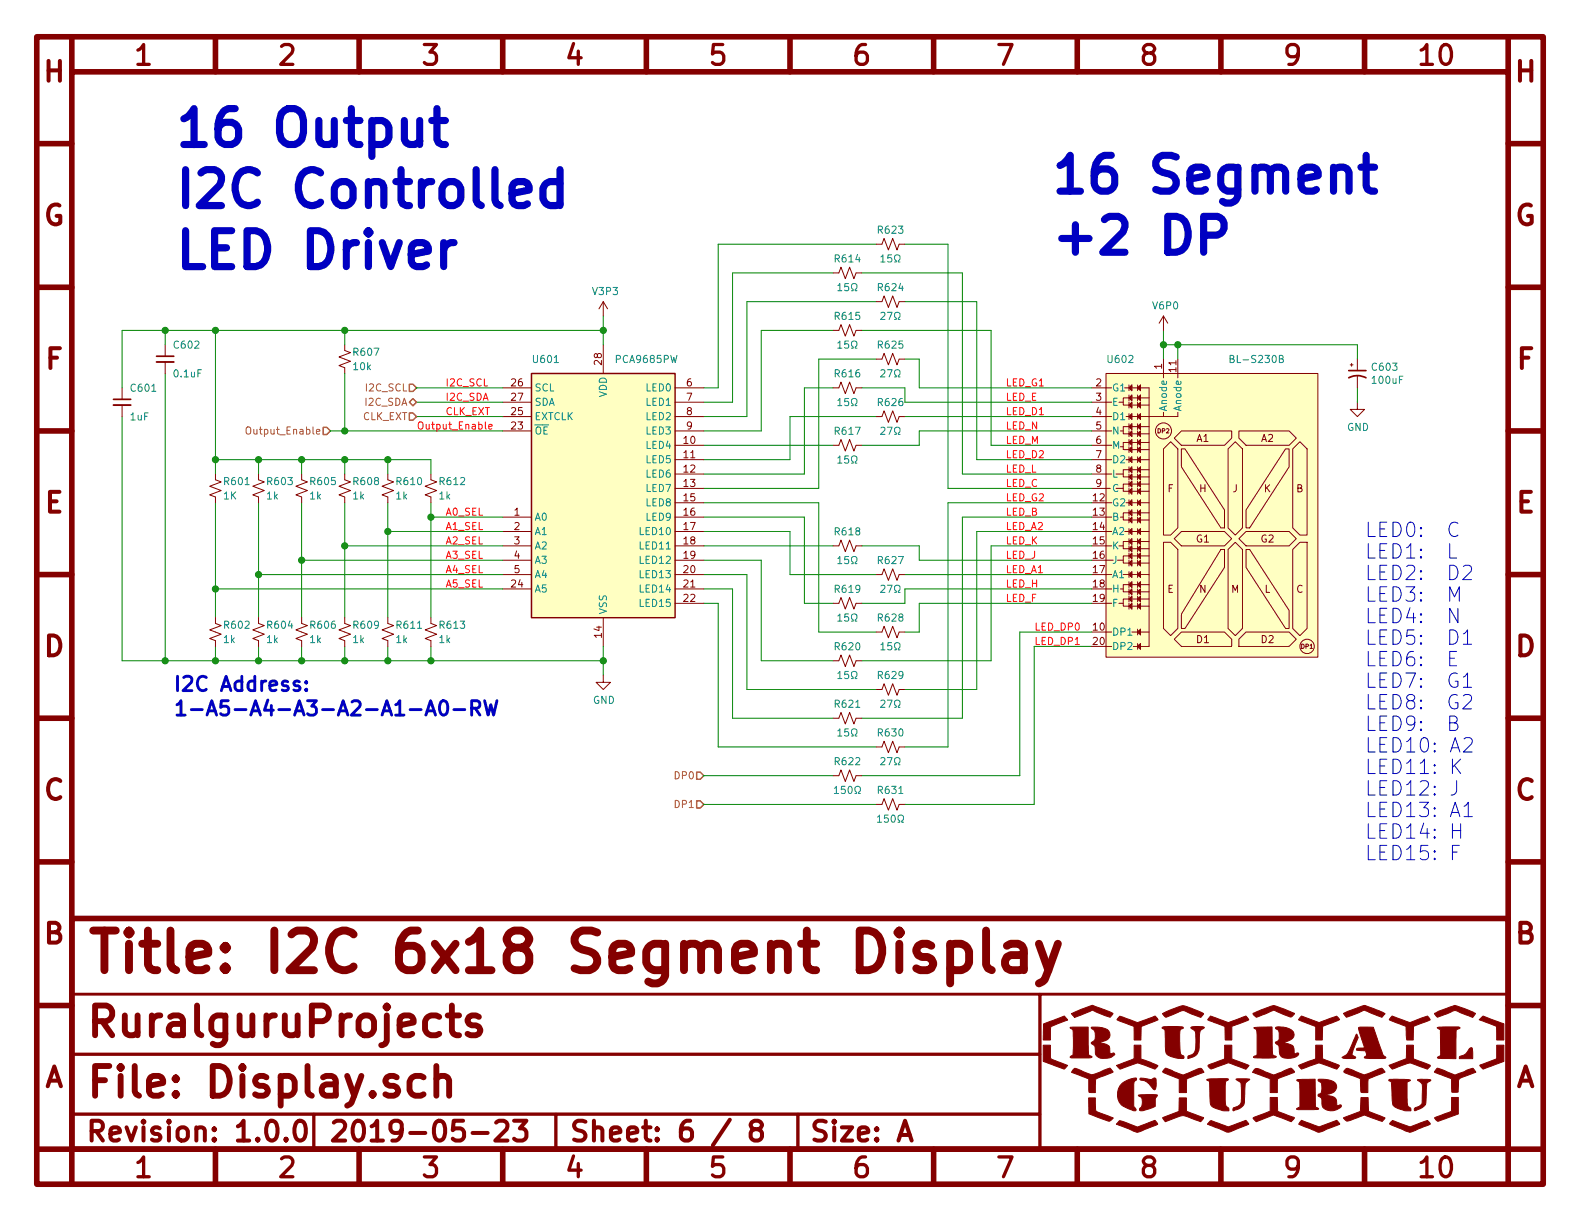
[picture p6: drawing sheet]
<svg xmlns="http://www.w3.org/2000/svg" width="279mm" height="216mm" viewBox="0 0 279 216" stroke-linecap="round" stroke-linejoin="round" font-family="sans-serif">
<g fill="none" stroke="#840000" stroke-width=".99">
<path d="M6.5 6.5h266.4v202.9h-266.4zM12.7 12.7h254v190.5h-254zM12.7 6.5v6.2M38.1 6.5v6.2M63.5 6.5v6.2M88.9 6.5v6.2M114.3 6.5v6.2M139.7 6.5v6.2M165.1 6.5v6.2M190.5 6.5v6.2M215.9 6.5v6.2M241.3 6.5v6.2"/>
<path d="M266.7 6.5v6.2M6.5 25.4h6.2M266.7 25.4h6.2M6.5 50.8h6.2M266.7 50.8h6.2M6.5 76.2h6.2M266.7 76.2h6.2M6.5 101.6h6.2M266.7 101.6h6.2M6.5 127h6.2M266.7 127h6.2M6.5 152.4h6.2"/>
<path d="M266.7 152.4h6.2M6.5 177.8h6.2M12.7 162.4h254v40.8h-254zM266.7 177.8h6.2M6.5 203.2h6.2v6.2M38.1 203.2v6.2M63.5 203.2v6.2M88.9 203.2v6.2M114.3 203.2v6.2M139.7 203.2v6.2M165.1 203.2v6.2M190.5 203.2v6.2"/>
<path d="M215.9 203.2v6.2M241.3 203.2v6.2M272.9 203.2h-6.2v6.2"/>
</g>
<path d="M168 167.2l.7-.3h1.3l.7 .3 .3 .4 .4 .6v2l-.4 .7a2.26 2.26 0 0 1-3 .3M168 166.9v7M174.4 164.5v6.1l.3 .6 .7 .4M178.1 167.2l.6-.3h1.4l.6 .3 .4 .7v3.7M181.1 168.6l-.7 .3h-1.7a1.38 1.38 0 0 0-1 1.3 1.38 1.38 0 0 0 1 1.4h1.7l.7-.4M183.7 166.9l1.7 4.7M187.1 166.9l-2.4 6.3-1 .7" fill="none" stroke="#840000" stroke-width="1.4"/>
<path d="M12.7 175.8h171.2v10.6h-171.2zM183.9 175.8h82.8v27.4h-82.8zM12.7 186.4h171.2v10.6h-171.2zM12.7 197h42.8v6.2h-42.8zM55.5 197h42.8v6.2h-42.8zM98.3 197h42.8v6.2h-42.8zM141.1 197h42.8v6.2h-42.8z" fill="none" stroke="#840000" stroke-width=".51"/>
<path d="M79.2 179.6h2M79.9 177.8v4.5l.3 .5 .5 .3h.5M84.7 179.8l-.5-.2h-.8l-.5 .2-.2 .5 .2 .8 .5 .2h.8l.5 .3 .2 .5-.2 .7-.5 .3h-1l-.5-.3M74.9 190.5l-.5-.3h-1l-.5 .3-.5 .8v1.5l.5 .7 .5 .3h1l.5-.3M77.2 190.8a1.31 1.31 0 0 1 2.2 .2v2.8M77.2 188.5v5.3" fill="none" stroke="#840000" stroke-width="1"/>
<path d="M52.4 198.5a.84 .84 0 0 1 .9-.3 .84 .84 0 0 1 .6 .6 2.84 2.84 0 0 1-.3 2.7 .83 .83 0 0 1-1.4-.5 2.87 2.87 0 0 1 .2-2.5zM87.7 198.5l.5-.3h.9a.94 .94 0 0 1 .5 1.5l-2 2h2.1M90.9 198.2h2.2l-1.2 1.3a.96 .96 0 0 1 1.2 .7v.8l-.2 .3-.5 .4h-1l-.5-.4M129.1 198l-3 4.5M133.4 199.7a.75 .75 0 0 1-.7-.8 .75 .75 0 0 1 .7-.7h.7a.75 .75 0 0 1 .7 .7 .75 .75 0 0 1-.7 .8h-.7l-.5 .3-.2 .3v.7l.2 .3a1.12 1.12 0 0 0 1.5 .2l.3-.5v-.7l-.3-.5-.3-.1M50.6 201.3l.1 .2-.1 .2-.2-.2 .2-.2v.4M83.6 200.3h2.6M158.9 201.7l1.1-3.5 1.2 3.5M159.2 200.7h1.7" fill="none" stroke="#840000" stroke-width=".71"/>
<g fill="#840000" stroke="#840000" stroke-width=".18">
<path d="M197.9 198.2l.8 .1 2.4 1 3.1-1.2 .5 .5v.2l-.3 .2-2.1 .8a1.75 1.75 0 0 1-2.4 0l-2.5-1z"/>
<path d="M214 198.2l.2-.1 3 1.2 3.1-1.2 .5 .7-2.4 1a1.82 1.82 0 0 1-2.3 0l-2.6-1z"/>
<path d="M230.1 198.1l3.1 1.2 3.2-1.2 .5 .7-2.7 1.1a1.42 1.42 0 0 1-1.8 0l-2.7-1.1z"/>
<path d="M245.9 198.5l.4-.4 3.1 1.2 3-1.2 .5 .6-2.5 1.1a1.7 1.7 0 0 1-2.2 0l-2.5-1z"/>
<path d="M208.5 194.1h1.3v2.4l3.1 1.2-.6 .6-1.3-.4a3.8 3.8 0 0 0-2.2-.6l-2.7 1-.5-.6 2.9-1.2z"/>
<path d="M224.6 194.1h1.3v2.4l3 1.1v.2l-.6 .5-3.1-1.1-3.1 1.1-.4-.4-.1-.2 .2-.2 2.8-1z"/>
<path d="M192.5 194.1h1.2v1.7a.66 .66 0 0 0 .5 .9l2.7 1-.7 .6-3.6-1.3z"/>
<path d="M240.7 194.1h1.2l.1 2.4 2.9 1.2-.5 .6-3.1-1.1-2.4 .9a.9 .9 0 0 1-1.3-.4l3-1.2z"/>
<path d="M256.7 194.1h1.2v2.9l-3.2 1.1a.62 .62 0 0 1-.6 .1 .62 .62 0 0 1-.4-.6l3-1.1z"/>
<path d="M198.5 191.5a3.8 3.8 0 0 1 2.5-.8 .55 .55 0 0 1-.4 .6l-.1 4.4 .4 .5a.61 .61 0 0 1-1 0 2.69 2.69 0 0 1-2.1-3.7z"/>
<path d="M201.3 193.6l1.5-.1 1.8 .1-.3 .8v1.2l-1.7 .6a.84 .84 0 0 1-1.1 0v-.2a1.57 1.57 0 0 0 .3-2l-.4-.2z"/>
<path d="M213.4 190.9l3.5-.2 .3 .1v.1a.85 .85 0 0 0-.5 1.1v1.2a4.2 4.2 0 0 0 .2 2.5l.2 .1a.47 .47 0 0 1 .2 .6 4.9 4.9 0 0 1-3.2-.9l-.1-.8-.1-3.5-.5-.2z"/>
<path d="M218.6 190.8h2.4a1.63 1.63 0 0 0-.9 1.6v2.1a1.78 1.78 0 0 1-1.8 1.8l-.3 .1 .2-.5a1.38 1.38 0 0 0 1.3-1.7 7.5 7.5 0 0 0-.2-2.8z"/>
<path d="M233.1 190.9a4.1 4.1 0 0 1 3.1 .6 1.37 1.37 0 0 1-1.5 2l-.3 .1 .6 .2a1.27 1.27 0 0 1 1.4 1.6l.2 .1 .4-.1 .2 .1a2.15 2.15 0 0 1-3.1 .5 2.93 2.93 0 0 1-.4-1.8l-.6-.4v-.3l.4-.1a2.12 2.12 0 0 0 0-2.1l-.4-.2z"/>
<path d="M245.6 190.9h2.7l1.1 .1-.6 .3v2.7l.1 1.5 .6 .4v.5l-1.3-.1a2.78 2.78 0 0 1-1.9-1.1l-.3-3.9-.4-.2z"/>
<path d="M250.6 191l.8-.2 1.4 .1 .2 .1a1.14 1.14 0 0 0-.8 1.3v2.3a1.36 1.36 0 0 1-1.2 1.5l-.8 .3-.1-.1a.4 .4 0 0 1 .4-.5l.7-.4 .3-.3v-2.7a1.32 1.32 0 0 0-.9-1.4z"/>
<path d="M229.3 191l.3-.1 3-.1v5l.6 .3-.9 .1h-2.7l-.3-.1 .6-.3-.1-3.9a.79 .79 0 0 0-.5-.9z"/>
<path d="M189.7 189.2l.4-.3 1.3 .5a2.7 2.7 0 0 0 2.7 .3l2.2-.9 .5 .8-3 1.2-.1 2.4h-1l-.2-.4v-2l-3-1.2z"/>
<path d="M205.9 189.1l.2-.2h.2l2.9 1.2 3-1.2a.94 .94 0 0 1 .7 .7l-3 1.1-.1 .7v1.8h-1.3v-2.4l-2.9-1.2v-.1z"/>
<path d="M221.8 189.1a1.68 1.68 0 0 1 1.7 .3l1 .4a1.37 1.37 0 0 0 1.7-.1l1.4-.6a.75 .75 0 0 1 .8-.2 .75 .75 0 0 1 .5 .7l-2.9 1.2-.1 2.4h-1.3v-2.4l-3.1-1.2z"/>
<path d="M237.9 189.1a.97 .97 0 0 1 1.2 .1l1.2 .5a1.43 1.43 0 0 0 1.8 .1l.9-.4a1.81 1.81 0 0 1 1.5-.4l.4 .6-2.9 1.2-.1 2.4-1.2-.1-.1-2.4-2.3-.8a.65 .65 0 0 1-.7-.5z"/>
<path d="M254.1 188.9l1.3 .4 1.9 .8 3.1-1.2 .6 .7-2.6 1a1 1 0 0 0-.5 1.3l-.1 1.2h-1.1v-2.3l-3-1.2z"/>
<path d="M201.6 190.7h.5l1.5 .2 .4-.3 .3 .1a2.71 2.71 0 0 1 0 2 .63 .63 0 0 1-.7-.5 2.26 2.26 0 0 0-1.9-1.2z"/>
<path d="M184.5 184.8h1.3v2.3l3 1.3-.4 .5-.2 .2-3.7-1.4z"/>
<path d="M200.6 184.8h1.2v2.5l3 1.1-.6 .7-3-1.1-3.2 1.1-.3-.4-.3-.3 3.2-1.2z"/>
<path d="M216.6 184.8h1.2v2.4l3.1 1.2-.6 .7-3.1-1.2-2.4 .9a.69 .69 0 0 1-.7 .2 .69 .69 0 0 1-.5-.6l3-1.2z"/>
<path d="M232.7 184.8h1.1l.1 2.4 3 1.2-.5 .7-2.7-1a2.09 2.09 0 0 0-1.8 .3l-1.8 .7-.5-.7 3.1-1.2z"/>
<path d="M248.7 184.8h1.2v2.4l2.9 1.1 .1 .2-.5 .6-3-1.1-3.2 1.1-.2-.3-.4-.4 3.1-1.2z"/>
<path d="M264.7 184.8h1.2v2.9l-3.6 1.4-.6-.8 3-1.1z"/>
<path d="M193 181.7a4.7 4.7 0 0 1 2.8 .4 1.08 1.08 0 0 1 .5 1.1 1.08 1.08 0 0 1-.9 .8l-1.1 .4 1 .2 .8 .3 .1 .3 .1 1.1 .6-.1 .2 .2a1.9 1.9 0 0 1-1.8 .7 1.34 1.34 0 0 1-1.6-1.7 1.14 1.14 0 0 0-.8-1 1.37 1.37 0 0 0 .8-1.7 1.27 1.27 0 0 0-.7-.9z"/>
<path d="M205.5 181.7a6.7 6.7 0 0 1 3-.2l.5 .1 .3 .2a.81 .81 0 0 0-.7 1v.5a9.9 9.9 0 0 0 .3 3.2l.4 .2 .1 .4a3.7 3.7 0 0 1-3.2-.8l-.1-.9-.1-3.3z"/>
<path d="M210.6 181.7a3.9 3.9 0 0 1 2.4 0 1.38 1.38 0 0 0-.9 1.7v.8a2.92 2.92 0 0 1-.6 2.4l-1.4 .6v-.4a1.68 1.68 0 0 0 1.4-1.8 4.8 4.8 0 0 0-.2-2.8z"/>
<path d="M225.6 181.7a3.4 3.4 0 0 1 3.2 .8 1.28 1.28 0 0 1-1.3 1.7l-.7 .2 1 .2a1.23 1.23 0 0 1 1.1 1.6l.1 .1 .5-.1 .1 .3a2.6 2.6 0 0 1-3.1 .2l-.3-.8a1.21 1.21 0 0 0-.6-1.5l-.1-.1a.93 .93 0 0 0 .7-1.2 .9 .9 0 0 0-.6-1.2z"/>
<path d="M239.9 182.9l.3 .6-.9 2-.2 1 .7 .5a3.3 3.3 0 0 1-2.3 .1l-.2-.1a2.43 2.43 0 0 0 1.5-1.7z"/>
<path d="M240.3 181.7l2.5-.1 1.5 4.1a1.7 1.7 0 0 0 .8 1.3l-.3 .1-1.1 .1a5.6 5.6 0 0 1-2.5-.2l.4-.3-.1-.9-1.6-.1 .1-.3 .1-.1h1.2l-.9-2.8z"/>
<path d="M254.2 181.7l1.2-.1h2.6l.2 .1v.1l-.7 .4v5l-3.1-.1-.2-.1 .6-.3-.1-4.6z"/>
<path d="M258.1 186.8h.1a2.06 2.06 0 0 0 1.7-1.4l.3-.2 .1 .1 .1 1.9h-2.3z"/>
<path d="M189.2 181.7l3.2-.1 .1 4.8v.1l.6 .4a5 5 0 0 1-2.4 .2h-1.2l-.3-.2 .5-.4 .1-1.3-.1-3.1z"/>
<path d="M221.7 181.7l3.2-.1 .1 4.8 .1 .2 .6 .3a10.9 10.9 0 0 1-4 .1v-.2l.6-.3v-1.9a5.9 5.9 0 0 0-.2-2.6z"/>
<path d="M184.5 181.1l3.7-1.4 .6 .6-2.9 1.2-.1 2.4h-1.3z"/>
<path d="M198 179.7l3.1 1.1 3.2-1.1 .5 .6-3 1.2v2.4h-1.2l-.1-2.4-3-1.2z"/>
<path d="M214.1 179.7l3.1 1.1 3.1-1.1 .5 .6-3 1.2v2.4h-1.1l-.1-2.4-3-1.2z"/>
<path d="M230.1 179.7l3.2 1.1 3.1-1.1 .5 .6-3 1.2-.1 2.4h-1.1v-2.4l-3.1-1.2z"/>
<path d="M246.2 179.7l3.1 1.1 3.1-1.1 .5 .6-2.9 1.2-.1 2.4h-1.1l-.2-2.4-2.9-1.2z"/>
<path d="M261.6 180.3l.7-.6 3.6 1.3v2.9h-1.2l-.1-2.4z"/>
<path d="M189.5 179.2l3.7-1.5 3.6 1.5-.5 .7-3.1-1.3-3.2 1.3z"/>
<path d="M205.6 179.2l1.7-.7a3.8 3.8 0 0 1 2.1-.6l2.5 .9 1 .5-.6 .6-2.3-.9a1.34 1.34 0 0 0-1.7 0l-2.1 .9z"/>
<path d="M221.6 179.2l2.8-1.1a1.74 1.74 0 0 1 2 .1l2.4 .9 .1 .2a.75 .75 0 0 1-1.3 .3l-2.3-1-3.1 1.3a.81 .81 0 0 1-.6-.7z"/>
<path d="M237.6 179.2l3.8-1.4 3.5 1.4-.5 .7-3.2-1.3-3.1 1.3z"/>
<path d="M253.7 179.1l3.1-1.2a1.76 1.76 0 0 1 1.7 .3l2 .7 .4 .3-.5 .7-2.3-.9a1.23 1.23 0 0 0-1.7 0l-2 .8a.62 .62 0 0 1-.7-.7z"/>
</g>
<g fill="#ffffc2" stroke="#ffffc2" stroke-width=".18">
<path d="M94 66h25.4v43.2h-25.4z"/>
<path d="M195.6 66h37.4v50.2h-37.4z"/>
</g>
<path d="M94 66h25.4v43.2h-25.4z" fill="none" stroke="#840000" stroke-width=".25"/>
<g fill="none" stroke="#840000" stroke-width=".18">
<path d="M106.7 53.3v2.6M106.7 53.3l-.8 1.3M106.7 53.3l.7 1.3M147.3 58.4h1l.4-1 .8 2 .7-2 .8 2 .4-1h1M147.3 48.3h1l.4-1.1 .8 2.1 .7-2.1 .8 2.1 .4-1h1M154.9 53.3h1.1l.3-1 .8 2.1 .8-2.1 .7 2.1 .4-1.1h1M154.9 43.2h1.1l.3-1 .8 2 .8-2 .7 2 .4-1h1M205.7 55.9l-.7 1.3M205.7 55.9v2.5M205.7 55.9l.8 1.3M21.6 68.6v2M21.6 71.6v2.1"/>
<path d="M29.2 61v2M29.2 64v2M61 61v1l1 .4-2.1 .7 2.1 .8-2.1 .7 1.1 .4v1M88.9 76.2h5.1M88.9 73.7h5.1M88.9 68.6h5.1M88.9 71.1h5.1M106.7 61v5M119.4 78.7h5.1M119.4 76.2h5.1M119.4 73.7h5.1M119.4 68.6h5.1"/>
<path d="M119.4 71.1h5.1M147.3 78.7h1l.4-1 .8 2.1 .7-2.1 .8 2.1 .4-1.1h1M147.3 68.6h1l.4-1 .8 2 .7-2 .8 2 .4-1h1M154.9 73.7h1.1l.3-1.1 .8 2.1 .8-2.1 .7 2.1 .4-1h1M154.9 63.5h1.1l.3-1 .8 2 .8-2 .7 2 .4-1h1M193 78.7h3.6M193 76.2h3.6M193 73.7h3.6M193 68.6h3.6M193 71.1h3.6M195.6 66h37.4v50.2h-37.4zM197.9 71.1h.7"/>
<path d="M198.1 76.2h.5M198.1 79h.5M198.9 68.6h4.3v45.7h-2.8M199.6 68.1v1M199.6 69.9v1M199.6 71.1v1M199.6 73.2v1M199.6 74.9v1M199.6 76.2v1M199.6 77.7v1M199.6 79v1M199.9 79.2h.1"/>
<path d="M199.9 76.5h.1M199.9 71.4h.1M199.9 73.4h.3l-.3 .3 .3 .2h-.3zM199.9 68.3h.3l-.3 .3 .3 .2h-.3zM199.9 79.2h.3l-.3 .3 .3 .3h-.3zM199.9 78h.3l-.3 .2 .3 .3h-.3zM199.9 76.5h.3l-.3 .2 .3 .3h-.3zM199.9 75.2h.3l-.3 .2 .3 .3h-.3zM199.9 71.4h.3l-.3 .2 .3 .3h-.3zM199.9 70.1h.3l-.3 .3 .3 .2h-.3zM200.2 68.1v1l-.6-.5zM200.2 69.9v1l-.6-.5z"/>
<path d="M200.2 71.1v1l-.6-.5zM200.2 73.2v1l-.6-.5zM200.2 74.9v1l-.6-.5zM200.2 76.2v1l-.6-.5zM200.2 77.7v1l-.6-.5zM200.2 79v1l-.6-.5zM201.2 68.6h.5M201.2 73.7h.5M201.2 68.1v1M201.2 69.9v1M201.2 71.1v1M201.2 73.2v1"/>
<path d="M201.2 74.9v1M201.2 76.2v1M201.2 77.7v1M201.2 79v1M201.2 70.4l.5-.5v1zM201.2 73.7l.5-.5v1zM201.2 79.5l.5-.5v1zM201.4 79.2h.1M201.4 76.5h.1M201.4 71.4h.1M201.4 79.2h.3l-.3 .3 .3 .3h-.3zM201.4 78h.3l-.3 .2 .3 .3h-.3z"/>
<path d="M201.4 76.5h.3l-.3 .2 .3 .3h-.3zM201.4 75.2h.3l-.3 .2 .3 .3h-.3zM201.4 71.4h.3l-.3 .2 .3 .3h-.3zM201.4 70.1h.3l-.3 .3 .3 .2h-.3zM201.4 68.3h.3l-.3 .3 .3 .2h-.3zM201.4 73.4h.3l-.3 .3 .3 .2h-.3zM201.7 68.1v1l-.5-.5zM201.7 71.1v1l-.5-.5zM201.7 74.9v1l-.5-.5zM201.7 76.2v1l-.5-.5zM201.7 77.7v1l-.5-.5zM203.2 78.2h-4.6v1.3h4.6"/>
<path d="M203.2 75.4h-4.6v1.3h4.6M203.2 70.4h-4.6v1.2h4.6M205.7 63.5v3.3M205.7 72.9v.8M207 78.1l1.3 1.3v13.9l-1.3 1.3h-1.3v-15.2zM207.6 77.5l1.3-1.3h8.9v1.3l-1.3 1.2h-7.6zM208.3 72.9v.8h-9.2M208.3 66v.8M208.9 79.4h.6l7 10.8v3.1h-.6l-7-10.7zM218.4 78.1l1.3 1.3v13.9l-1.3 1.3-1.2-1.3v-13.9zM219.1 76.2h8.9l1.2 1.3-1.2 1.2h-7.7l-1.2-1.2zM227.3 79.4h.7v3.2l-7 10.7h-.7v-3.1z"/>
<path d="M229.9 78.1l1.2 1.3v15.2h-1.2l-1.3-1.3v-13.9zM238.8 64.5h.5M239 64.3v.5M240 71.1v1.3h1.3l-1.3 1.3-1.2-1.3h1.2M240 63.5v2M240 66.5v2.1M38.1 83.8v1l1 .4-2 .8 2 .7-2 .8 1 .4v1M45.7 83.8v1l1 .4-2 .8 2 .7-2 .8 1 .4v1M53.3 83.8v1l1.1 .4-2.1 .8 2.1 .7-2.1 .8 1 .4v1M61 83.8v1l1 .4-2.1 .8 2.1 .7-2.1 .8 1.1 .4v1M68.6 83.8v1l1 .4-2 .8 2 .7-2 .8 1 .4v1M76.2 83.8v1l1 .4-2 .8 2 .7-2 .8 1 .4v1"/>
<path d="M88.9 91.4h5.1M88.9 94h5.1M88.9 96.5h5.1M88.9 99.1h5.1M119.4 91.4h5.1M119.4 81.3h5.1M119.4 83.8h5.1M119.4 86.4h5.1M119.4 88.9h5.1M119.4 94h5.1M119.4 96.5h5.1M119.4 99.1h5.1"/>
<path d="M147.3 96.5h1l.4-1 .8 2 .7-2 .8 2 .4-1h1M193 81.3h3.6M193 83.8h3.6M193 86.4h3.3M195.6 91.4h1M195.6 88.9h1M195.6 94h1M195.6 96.5h1M195.6 99.1h1.2M197.4 83.8h1.2M197.4 86.4h1.2M197.6 99.1h1"/>
<path d="M197.9 96.5h.7M198.1 91.4h.5M198.9 94h4.3M199.1 81.3h4.1M199.1 88.9h4.1M199.6 80.8v1M199.6 82.6v1M199.6 83.8v1M199.6 85.1v1M199.6 86.4v1M199.6 88.4v1M199.6 90.2v1"/>
<path d="M199.6 91.4v1.1M199.6 93.5v1M199.6 95.3v1M199.6 96.5v1M199.6 97.8v1M199.6 99.1v1M199.9 99.3h.1M199.9 96.8h.1M199.9 91.7h.1M199.9 86.6h.1M199.9 84.1h.1M199.9 93.7h.3l-.3 .3 .3 .2h-.3z"/>
<path d="M199.9 88.6h.3l-.3 .3 .3 .3h-.3zM199.9 81h.3l-.3 .3 .3 .2h-.3zM199.9 99.3h.3l-.3 .3 .3 .2h-.3zM199.9 98h.3l-.3 .3 .3 .3h-.3zM199.9 96.8h.3l-.3 .2 .3 .3h-.3zM199.9 95.5h.3l-.3 .3 .3 .2h-.3zM199.9 91.7h.3l-.3 .2 .3 .3h-.3zM199.9 90.4h.3l-.3 .3 .3 .2h-.3zM199.9 86.6h.3l-.3 .3 .3 .2h-.3zM199.9 85.3h.3l-.3 .3 .3 .3h-.3zM199.9 84.1h.3l-.3 .2 .3 .3h-.3zM199.9 82.8h.3l-.3 .3 .3 .2h-.3z"/>
<path d="M200.2 80.8v1l-.6-.5zM200.2 82.6v1l-.6-.5zM200.2 83.8v1l-.6-.5zM200.2 85.1v1l-.6-.5zM200.2 86.4v1l-.6-.5zM200.2 88.4v1l-.6-.5zM200.2 90.2v1l-.6-.5zM200.2 91.4v1.1l-.6-.6zM200.2 93.5v1l-.6-.5zM200.2 95.3v1l-.6-.5zM200.2 96.5v1l-.6-.5zM200.2 97.8v1l-.6-.5z"/>
<path d="M200.2 99.1v1l-.6-.5zM201.2 94h.5M201.2 88.9h.5M201.2 81.3h.5M201.2 80.8v1M201.2 82.6v1M201.2 83.8v1M201.2 85.1v1M201.2 86.4v1M201.2 88.4v1M201.2 90.2v1M201.2 91.4v1.1"/>
<path d="M201.2 93.5v1M201.2 95.3v1M201.2 96.5v1M201.2 97.8v1M201.2 99.1v1M201.2 81.3l.5-.5v1zM201.2 88.9l.5-.5v1zM201.2 94l.5-.5v1zM201.4 99.3h.1M201.4 96.8h.1M201.4 91.7h.1M201.4 86.6h.1"/>
<path d="M201.4 84.1h.1M201.4 99.3h.3l-.3 .3 .3 .2h-.3zM201.4 98h.3l-.3 .3 .3 .3h-.3zM201.4 96.8h.3l-.3 .2 .3 .3h-.3zM201.4 95.5h.3l-.3 .3 .3 .2h-.3zM201.4 91.7h.3l-.3 .2 .3 .3h-.3zM201.4 90.4h.3l-.3 .3 .3 .2h-.3zM201.4 86.6h.3l-.3 .3 .3 .2h-.3zM201.4 85.3h.3l-.3 .3 .3 .3h-.3zM201.4 84.1h.3l-.3 .2 .3 .3h-.3zM201.4 82.8h.3l-.3 .3 .3 .2h-.3zM201.4 81h.3l-.3 .3 .3 .2h-.3z"/>
<path d="M201.4 88.6h.3l-.3 .3 .3 .3h-.3zM201.4 93.7h.3l-.3 .3 .3 .2h-.3zM201.7 82.6v1l-.5-.5zM201.7 83.8v1l-.5-.5zM201.7 85.1v1l-.5-.5zM201.7 86.4v1l-.5-.5zM201.7 90.2v1l-.5-.5zM201.7 91.4v1.1l-.5-.6zM201.7 95.3v1l-.5-.5zM201.7 96.5v1l-.5-.5zM201.7 97.8v1l-.5-.5zM201.7 99.1v1l-.5-.5z"/>
<path d="M203.2 98.3h-4.6v1.3h4.6M203.2 95.8h-4.6v1.2h4.6M203.2 90.7h-4.6v1.2h4.6M203.2 85.6h-4.6v1.3h4.6M203.2 83.1h-4.6v1.2h4.6M205.7 95.9h1.3l1.3 1.3v13.9l-1.3 1.3-1.3-1.3zM207.6 95.3l1.3-1.3h7.6l1.3 1.3-1.3 1.2h-7.6zM215.9 97.2h.6v3.1l-7 10.8h-.6v-2.5zM217.2 97.2l1.2-1.3 1.3 1.3v13.9l-1.3 1.3-1.2-1.3zM219.1 95.3l1.2-1.3h7.7l1.2 1.3-1.2 1.2h-7.7zM220.3 97.2h.7l7 10.8v3.1h-.7l-7-10.8zM228.6 97.2l1.3-1.3h1.2v15.2l-1.2 1.3-1.3-1.3z"/>
<path d="M38.1 109.2v1l1 .4-2 .8 2 .7-2 .8 1 .4v1M45.7 109.2v1l1 .4-2 .8 2 .7-2 .8 1 .4v1M53.3 109.2v1l1.1 .4-2.1 .8 2.1 .7-2.1 .8 1 .4v1M61 109.2v1l1 .4-2.1 .8 2.1 .7-2.1 .8 1.1 .4v1M68.6 109.2v1l1 .4-2 .8 2 .7-2 .8 1 .4v1M76.2 109.2v1l1 .4-2 .8 2 .7-2 .8 1 .4v1M88.9 101.6h5.1M88.9 104.1h5.1M106.7 119.4v1.3h1.2l-1.2 1.2-1.3-1.2h1.3M106.7 109.2v5.1M119.4 101.6h5.1M119.4 104.1h5.1"/>
<path d="M119.4 106.7h5.1M147.3 116.8h1l.4-1 .8 2.1 .7-2.1 .8 2.1 .4-1.1h1M147.3 106.7h1l.4-1 .8 2 .7-2 .8 2 .4-1h1M154.9 111.8h1.1l.3-1.1 .8 2.1 .8-2.1 .7 2.1 .4-1h1M154.9 101.6h1.1l.3-1 .8 2 .8-2 .7 2 .4-1h1M195.6 101.6h1M195.6 104.1h1M195.6 106.7h1M195.6 114.3h1M195.6 111.8h1M197.9 106.7h.7M198.1 104.1h.5"/>
<path d="M198.6 101.6h4.6M199.6 101.1v1M199.6 102.9v1M199.6 104.1v1.1M199.6 105.4v1M199.6 106.7v1M199.9 105.7h.1M199.9 105.7h.3l-.3 .2 .3 .3h-.3zM199.9 106.9h.1M199.9 104.4h.1M199.9 103.1h.1M199.9 101.3h.3l-.3 .3 .3 .3h-.3z"/>
<path d="M199.9 106.9h.3l-.3 .3 .3 .2h-.3zM199.9 104.4h.3l-.3 .2 .3 .3h-.3zM199.9 103.1h.3l-.3 .3 .3 .2h-.3zM200.2 111.8h3M200.2 105.4v1l-.6-.5zM200.2 101.1v1l-.6-.5zM200.2 102.9v1l-.6-.5zM200.2 104.1v1.1l-.6-.6zM200.2 106.7v1l-.6-.5zM201.2 101.6h.5M201.2 104.6l.5-.5v1.1zM201.2 101.1v1"/>
<path d="M201.2 102.9v1M201.2 104.1v1.1M201.2 105.4v1M201.2 106.7v1M201.2 111.3v1M201.2 113.8v1M201.2 114.3l.5-.5v1zM201.2 101.6l.5-.5v1zM201.2 105.9l.5-.5v1zM201.4 114.6v-.6h.3l-.3 .3 .3 .3M201.4 106.9h.1M201.4 105.7h.1"/>
<path d="M201.4 104.4h.1M201.4 103.1h.1M201.4 111.5h.3l-.3 .3 .3 .2h-.3zM201.4 106.9h.3l-.3 .3 .3 .2h-.3zM201.4 105.7h.3l-.3 .2 .3 .3h-.3zM201.4 104.4h.3l-.3 .2 .3 .3h-.3zM201.4 103.1h.3l-.3 .3 .3 .2h-.3zM201.4 101.3h.3l-.3 .3 .3 .3h-.3zM201.7 106.7v1l-.5-.5zM201.7 102.9v1l-.5-.5zM201.7 111.3v1l-.5-.5zM203.2 105.9h-4.6v1.3h4.6"/>
<path d="M203.2 103.4h-4.6v1.2h4.6M207.6 113l1.3-1.2h7.6l1.3 1.2v1.3h-8.9zM219.1 113l1.2-1.2h7.7l1.2 1.2-1.2 1.3h-8.9zM147.3 127h1l.4-1 .8 2 .7-2 .8 2 .4-1h1M147.3 137.2h1l.4-1.1 .8 2.1 .7-2.1 .8 2.1 .4-1h1M154.9 132.1h1.1l.3-1 .8 2 .8-2 .7 2 .4-1h1M154.9 121.9h1.1l.3-1 .8 2 .8-2 .7 2 .4-1h1M154.9 142.2h1.1l.3-1 .8 2.1 .8-2.1 .7 2.1 .4-1.1h1"/>
<circle cx="205.7" cy="76.2" r="1.42"/>
<circle cx="231.1" cy="114.3" r="1.27"/>
</g>
<g fill="none" stroke="#008400" stroke-width=".18">
<path d="M29.2 58.4v2.6M38.1 58.4v25.4M61 58.4v2.6M106.7 58.4h-85.1v10.2M106.7 55.9v5.1M147.3 48.3h-17.8v22.8h-5M147.3 58.4h-12.7v17.8h-10.1M152.4 58.4h22.9v20.3h17.7M152.4 48.3h17.8v35.5h22.8M154.9 43.2h-27.9v25.4h-2.5M154.9 53.3h-22.8v20.4h-7.6M160 53.3h12.7v28h20.3"/>
<path d="M160 43.2h7.6v43.2h25.4M205.7 58.4v5.1M21.6 73.7v43.1h85.1M29.2 66v50.8M58.4 76.2h30.5M61 66v10.2M73.7 68.6h15.2M73.7 71.1h15.2M73.7 73.7h15.2M124.5 78.7h22.8M147.3 68.6h-5.1v15.2h-17.7M152.4 68.6h7.6v2.5h33"/>
<path d="M154.9 73.7h-15.2v7.6h-15.2M154.9 63.5h-10.1v22.9h-20.3M160 63.5h2.6v5.1h30.4M160 73.7h33M193 76.2h-30.4v2.5h-10.2M205.7 61h34.3v2.5M208.3 61v2.5M240 68.6v2.5M38.1 81.3h38.1v2.5M38.1 88.9v20.3M45.7 81.3v2.5M45.7 88.9v20.3"/>
<path d="M53.3 81.3v2.5M53.3 88.9v20.3M53.3 99.1h35.6M61 81.3v2.5M61 88.9v20.3M61 96.5h27.9M68.6 81.3v2.5M68.6 88.9v20.3M68.6 94h20.3M76.2 88.9v20.3M76.2 91.4h12.7M124.5 91.4h17.7v15.3h5.1"/>
<path d="M124.5 94h15.2v7.6h15.2M124.5 96.5h22.8M124.5 99.1h10.1v17.7h12.7M124.5 88.9h20.3v22.9h10.1M152.4 96.5h10.2v2.6h30.4M193 91.4h-22.8v35.6h-17.8M193 94h-20.3v27.9h-12.7M193 96.5h-17.7v20.3h-22.9M193 88.9h-25.4v43.2h-7.6M38.1 114.3v2.5M38.1 104.1h50.8M45.7 114.3v2.5"/>
<path d="M45.7 101.6h43.2M53.3 114.3v2.5M61 114.3v2.5M68.6 114.3v2.5M76.2 114.3v2.5M106.7 114.3v5.1M124.5 101.6h7.6v20.3h22.8M124.5 104.1h5v22.9h17.8M124.5 106.7h2.5v25.4h27.9M160 101.6h33M193 104.1h-33v2.6h-7.6M193 114.3h-10.1v27.9h-22.9"/>
<path d="M193 106.7h-30.4v5.1h-2.6M193 111.8h-12.7v25.4h-27.9M124.5 137.2h22.8M124.5 142.2h30.4"/>
</g>
<g fill="#008400" stroke="#008400" stroke-width=".25">
<circle cx="76.2" cy="91.4" r=".51"/>
<circle cx="68.6" cy="94" r=".51"/>
<circle cx="61" cy="96.5" r=".51"/>
<circle cx="53.3" cy="99.1" r=".51"/>
<circle cx="45.7" cy="101.6" r=".51"/>
<circle cx="38.1" cy="104.1" r=".51"/>
<circle cx="68.6" cy="81.3" r=".51"/>
<circle cx="61" cy="81.3" r=".51"/>
<circle cx="53.3" cy="81.3" r=".51"/>
<circle cx="45.7" cy="81.3" r=".51"/>
<circle cx="68.6" cy="116.8" r=".51"/>
<circle cx="61" cy="116.8" r=".51"/>
<circle cx="53.3" cy="116.8" r=".51"/>
<circle cx="45.7" cy="116.8" r=".51"/>
<circle cx="38.1" cy="116.8" r=".51"/>
<circle cx="76.2" cy="116.8" r=".51"/>
<circle cx="61" cy="76.2" r=".51"/>
<circle cx="61" cy="58.4" r=".51"/>
<circle cx="205.7" cy="61" r=".51"/>
<circle cx="38.1" cy="81.3" r=".51"/>
<circle cx="38.1" cy="58.4" r=".51"/>
<circle cx="29.2" cy="58.4" r=".51"/>
<circle cx="29.2" cy="116.8" r=".51"/>
<circle cx="208.3" cy="61" r=".51"/>
<circle cx="106.7" cy="58.4" r=".51"/>
<circle cx="106.7" cy="116.8" r=".51"/>
</g>
<path d="M57.1 75.6h.7l.6 .6-.6 .6h-.7zM72.4 67.9h.6l.7 .7-.7 .6h-.6zM72.4 71.1l.6-.6 .7 .6-.7 .7zM72.4 73h.6l.7 .7-.7 .6h-.6zM123.2 136.5h.6l.7 .7-.7 .6h-.6zM123.2 141.6h.6l.7 .6-.7 .7h-.6z" fill="none" stroke="#848400" stroke-width=".25"/>
<path d="M43.6 75.7a.45 .45 0 0 1 .7 0 .88 .88 0 0 1-.3 1.1l-.3-.1a1.07 1.07 0 0 1-.1-1z" fill="none" stroke="#848400" stroke-width=".18"/>
<path d="M20.1 71.6h3M27.7 64h3" fill="none" stroke="#840000" stroke-width=".33"/>
<path d="M20.1 70.6h3M27.7 63h3M238.5 66.8a3.2 3.2 0 0 1 3.1 0M238.5 65.5h3.1" fill="none" stroke="#840000" stroke-width=".3"/>
<g fill="none" stroke="#008484" stroke-width=".18">
<path d="M148.2 50.5l.3-.4v1.3M148.2 51.4h.7M150 50.1h-.6v.6l.2-.1 .4 .1v.6l-.1 .1-.5-.1M150.6 51.4h.3v-.2a.54 .54 0 0 1-.3-.8 .54 .54 0 0 1 .8-.2 .59 .59 0 0 1-.2 1v.2h.3M155.8 55.3l.5-.1 .2 .4-.1 .2-.7 .7h.8M155.8 45.4l.3-.3v1.2M155.8 46.3h.7M156.9 55.2h.9l-.6 1.3M157.7 45.1h-.7v.6l.2-.2 .5 .2v.5l-.2 .1-.5-.1M158.2 56.5h.3v-.2a.54 .54 0 0 1-.3-.8 .54 .54 0 0 1 .8-.2 .59 .59 0 0 1-.1 1v.2h.3M158.2 46.3h.3v-.2a.54 .54 0 0 1-.3-.7 .54 .54 0 0 1 .8-.3 .59 .59 0 0 1-.1 1v.2h.3M148.2 70.8l.3-.3v1.2"/>
<path d="M148.2 60.7l.3-.4v1.3M148.2 71.7h.7M148.2 61.6h.7M150 70.5h-.6v.6l.2-.2 .4 .2v.5l-.1 .1-.5-.1M150 60.3h-.6v.6l.2-.1 .4 .1v.5l-.1 .2-.5-.2M150.6 71.7h.3v-.2a.54 .54 0 0 1-.3-.7 .54 .54 0 0 1 .8-.3 .59 .59 0 0 1-.2 1v.2h.3M150.6 61.6h.3v-.3a.54 .54 0 0 1-.3-.7 .54 .54 0 0 1 .8-.2 .59 .59 0 0 1-.2 .9v.3h.3M155.8 75.7l.5-.2 .2 .4-.1 .2-.7 .7h.8M155.8 65.5l.5-.1 .2 .3-.1 .2-.7 .7h.8M156.9 75.5h.9l-.6 1.3M156.9 65.4h.9l-.6 1.2M158.2 76.8h.3v-.2a.54 .54 0 0 1-.3-.8 .54 .54 0 0 1 .8-.2 .59 .59 0 0 1-.1 1v.2h.3"/>
<path d="M158.2 66.6h.3v-.2a.54 .54 0 0 1-.3-.7 .54 .54 0 0 1 .8-.2 .59 .59 0 0 1-.1 .9v.2h.3M217.5 63.4h.6l.1-.2-.1-.2-.6-.2v1.3h.5l.3-.2v-.2l-.3-.3M226.2 63.4h.6l.1-.2-.1-.2-.6-.2v1.3h.5l.2-.1v-.3l-.2-.3M148.2 98.8l.3-.4v1.3M148.2 81l.3-.4v1.3M148.2 99.7h.7M148.2 81.9h.7M150 98.4h-.6v.6l.2-.1 .4 .1v.5l-.1 .2-.5-.2M150 80.6h-.6v.6l.2-.1 .4 .1v.6l-.1 .1-.5-.1M150.6 99.7h.3v-.3a.54 .54 0 0 1-.3-.7 .54 .54 0 0 1 .8-.2 .59 .59 0 0 1-.2 .9v.3h.3M150.6 81.9h.3v-.2a.54 .54 0 0 1-.3-.8 .54 .54 0 0 1 .8-.2 .59 .59 0 0 1-.2 1v.2h.3M148.2 119.1l.3-.4v1.3"/>
<path d="M148.2 108.9l.3-.3v1.2M148.2 120h.7M148.2 109.8h.7M150 118.7h-.6v.6l.2-.1 .4 .1v.6l-.1 .1-.5-.1M150 108.6h-.6v.6l.2-.2 .4 .2v.5l-.1 .1-.5-.1M150.6 120h.3v-.2a.54 .54 0 0 1-.3-.8 .54 .54 0 0 1 .8-.2 .59 .59 0 0 1-.2 1v.2h.3M150.6 109.8h.3v-.2a.54 .54 0 0 1-.3-.7 .54 .54 0 0 1 .8-.3 .59 .59 0 0 1-.2 1v.2h.3M155.8 114l.3-.4v1.3M155.8 103.6l.5-.1 .2 .3-.1 .2-.7 .7h.8M155.8 114.9h.7M156.9 103.5h.9l-.6 1.2M157.7 113.6h-.7v.6l.2-.1 .5 .1v.6l-.2 .1-.5-.1"/>
<path d="M158.2 114.9h.3v-.2a.54 .54 0 0 1-.3-.8 .54 .54 0 0 1 .8-.2 .59 .59 0 0 1-.1 1v.2h.3M158.2 104.7h.3v-.2a.54 .54 0 0 1-.3-.7 .54 .54 0 0 1 .8-.2 .59 .59 0 0 1-.1 .9v.2h.3M147.5 139.4l.4-.4v1.3M148.2 129.2l.3-.3v1.2M148.2 130.1h.7M150 128.9h-.6v.6l.2-.1 .4 .1v.5l-.1 .1-.5-.1M150.6 130.1h.3v-.2a.54 .54 0 0 1-.3-.7 .54 .54 0 0 1 .8-.2 .59 .59 0 0 1-.2 .9v.2h.3M155.8 134.1l.5-.1 .2 .3-.1 .2-.7 .7h.8M155.8 123.9l.5-.1 .2 .4-.1 .2-.7 .7h.8M156.9 134h.9l-.6 1.2M156.9 123.8h.9l-.6 1.3M158.2 135.2h.3v-.2a.54 .54 0 0 1-.3-.7 .54 .54 0 0 1 .8-.3 .59 .59 0 0 1-.1 1v.2h.3"/>
<path d="M158.2 125.1h.3v-.3a.54 .54 0 0 1-.3-.7 .54 .54 0 0 1 .8-.2 .59 .59 0 0 1-.1 .9v.3h.3M147.5 140.3h.8M151.2 140.3h.3v-.2a.54 .54 0 0 1-.3-.8 .54 .54 0 0 1 .8-.2 .59 .59 0 0 1-.2 1v.2h.3M155.2 144.5l.3-.4v1.3M155.2 145.4h.7M158.8 145.4h.3v-.2a.54 .54 0 0 1-.3-.8 .54 .54 0 0 1 .8-.2 .59 .59 0 0 1-.1 1v.2h.3"/>
</g>
<path d="M77.3 19.2v5.4l.2 .6 .7 .4h.6M76.4 21.3h2.4M90.6 34.2l3-.6v-.6l-.3-.6-.6-.3h-1.2l-.6 .3-.3 .6v2.4l.3 .6 .6 .3h1.2l.6-.3M99 32.4l-.6-.3h-1.2l-.6 .3-.6 .9v1.8l.6 .9 .6 .3h1.2l.6-.3M99 30v6.3M235.8 30.2a1.74 1.74 0 0 1 2.5-.3l.3 .6v3.3M240.7 29.6h2.4M241.6 27.5v5.4l.3 .6 .6 .3h.6M80.3 42.9a1.63 1.63 0 0 0-1.8 1.2M212.9 41.6h2.4a1.73 1.73 0 0 0 1.2-1.7 1.73 1.73 0 0 0-1.2-1.6h-2.4v6.3" fill="none" stroke="#0000c2" stroke-width="1.3"/>
<path d="M86.4 75.4l.6-.1v-.2l-.4-.1-.2 .2 .1 .6h.5" fill="none" stroke="#f00" stroke-width=".18"/>
<path d="M54.2 121.9l.1 .1-.1 .1-.2-.1 .2-.1v.2M54.2 120.5l.1 .2-.1 .1-.2-.1 .2-.2v.3M75.3 126.4l.8-2.5 .9 2.5M75.5 125.7h1.3M78 124.1a.62 .62 0 0 1 .6-.2 .62 .62 0 0 1 .5 .5 2.05 2.05 0 0 1-.3 1.9 .6 .6 0 0 1-.9-.3 2.12 2.12 0 0 1 .1-1.9zM80.3 125.5h1.9M83.4 125.2h1a.68 .68 0 0 0 .5-.6 .68 .68 0 0 0-.5-.7h-1v2.5M84 125.2l.9 1.2M85.7 123.9l.6 2.5 .5-1.8 .5 1.8 .6-2.5" fill="none" stroke="#0000c2" stroke-width=".51"/>
<g fill="none" stroke="#0000c2" stroke-width=".18">
<path d="M256.4 96.1v2.6h1.2M257.8 92.6a.96 .96 0 0 0-1.1-.2 .96 .96 0 0 0-.5 1 1.08 1.08 0 0 0 .3 1.1 1.08 1.08 0 0 0 1.2 .2l.1-.1M256.4 106.3v-2.5l.8 1.8 .9-1.8v2.5M256.4 116.4h.8M257.6 115.2h-1.2v2.5h1.2M257.8 107.6v2.5l-1.4-2.5v2.5M258.8 100.2l.4-.3h.5a.59 .59 0 0 1 .5 .8l-.1 .3-1.5 1.5h1.6M258.8 112.1l.2-.1 .5-.6v2.5M258.8 119.7l.2-.1 .5-.6v2.5M258.8 113.9h1.4M256.4 127.8h.8a.61 .61 0 0 0 .5-.6 .61 .61 0 0 0-.5-.6h-.8v2.6h.9a.69 .69 0 0 0 .5-.8 .69 .69 0 0 0-.6-.6M257.2 135.3l1.1 1.5"/>
<path d="M257.6 138v1.9a.85 .85 0 0 1-1 .7M258.3 134.2l-1.5 1.5M258.8 123l.4-.2h.5a.59 .59 0 0 1 .5 .7l-.1 .4-1.5 1.4h1.6M258.8 121.5h1.4M258.9 130.7l.4-.3h.6a.64 .64 0 0 1 .4 .7l-.1 .4-1.4 1.5h1.5M256.8 146.9h1.5M256.8 150.7h.9M258.1 149.5h-1.3v2.5M258.3 145.7v2.5M258.9 142.6l.3-.1 .4-.6v2.5M258.9 144.4h1.4"/>
</g>
<text font-size="9.8" fill="#840000" x="14.9" y="171.9">Title: I2C 6x18 Segment Display</text>
<g font-size="8.8" fill="#0000c2">
<text x="30.5" y="25.9">16 Output</text>
<text x="185.4" y="34.1">16 Segment</text>
<text x="30.5" y="36.7">I2C Controlled</text>
<text x="30.5" y="47.4">LED Driver</text>
<text x="185.4" y="44.9">+2 DP</text>
</g>
<g font-size="7.3" fill="#840000">
<text x="14.9" y="183.3">RuralguruProjects</text>
<text x="14.9" y="194">File: Display.sch</text>
</g>
<g font-size="4.9" fill="#840000">
<text x="24.1" y="11.6">1</text>
<text x="49.5" y="11.6">2</text>
<text x="74.9" y="11.6">3</text>
<text x="100.3" y="11.6">4</text>
<text x="125.7" y="11.6">5</text>
<text x="151.1" y="11.6">6</text>
<text x="176.5" y="11.6">7</text>
<text x="201.9" y="11.6">8</text>
<text x="227.3" y="11.6">9</text>
<text x="251.3" y="11.6">10</text>
<text x="7.8" y="14.5">H</text>
<text x="268" y="14.5">H</text>
<text x="7.7" y="39.9">G</text>
<text x="267.9" y="39.9">G</text>
<text x="8.1" y="65.3">F</text>
<text x="268.3" y="65.3">F</text>
<text x="8" y="90.7">E</text>
<text x="268.2" y="90.7">E</text>
<text x="7.8" y="116.1">D</text>
<text x="268" y="116.1">D</text>
<text x="7.8" y="141.5">C</text>
<text x="268" y="141.5">C</text>
<text x="7.8" y="166.9">B</text>
<text x="268" y="166.9">B</text>
<text x="7.8" y="192.3">A</text>
<text x="268" y="192.3">A</text>
<text x="14.9" y="201.9">Revision: 1.0.0</text>
<text x="57.9" y="201.9">2019-05-23</text>
<text x="100.4" y="201.9">Sheet: 6 / 8</text>
<text x="142.9" y="201.9">Size: A</text>
<text x="24.1" y="208.3">1</text>
<text x="49.5" y="208.3">2</text>
<text x="74.9" y="208.3">3</text>
<text x="100.3" y="208.3">4</text>
<text x="125.7" y="208.3">5</text>
<text x="151.1" y="208.3">6</text>
<text x="176.5" y="208.3">7</text>
<text x="201.9" y="208.3">8</text>
<text x="227.3" y="208.3">9</text>
<text x="251.3" y="208.3">10</text>
</g>
<g font-size="3.5" fill="#0000c2">
<text x="241.3" y="95">LED0: C</text>
<text x="241.3" y="98.8">LED1: L</text>
<text x="241.3" y="102.6">LED2: D2</text>
<text x="241.3" y="106.4">LED3: M</text>
<text x="241.3" y="110.2">LED4: N</text>
<text x="241.3" y="114">LED5: D1</text>
<text x="241.3" y="117.9">LED6: E</text>
<text x="30.5" y="122.3">I2C Address:</text>
<text x="241.3" y="121.7">LED7: G1</text>
<text x="241.3" y="125.5">LED8: G2</text>
<text x="30.5" y="126.6">1-A5-A4-A3-A2-A1-A0-RW</text>
<text x="241.3" y="129.3">LED9: B</text>
<text x="241.3" y="133.1">LED10: A2</text>
<text x="241.3" y="136.9">LED11: K</text>
<text x="241.3" y="140.7">LED12: J</text>
<text x="241.3" y="144.5">LED13: A1</text>
<text x="241.3" y="148.3">LED14: H</text>
<text x="241.3" y="152.1">LED15: F</text>
</g>
<g font-size="1.8" fill="#008484">
<text x="155.4" y="41.3">R623</text>
<text x="147.8" y="46.4">R614</text>
<text x="104.9" y="52.2">V3P3</text>
<text x="155.4" y="51.5">R624</text>
<text x="147.8" y="56.6">R615</text>
<text x="204" y="54.7">V6P0</text>
<text x="30.9" y="61.6">C602</text>
<text x="62.6" y="65.5">10k</text>
<text x="62.6" y="62.9">R607</text>
<text x="94.4" y="64.2">U601</text>
<text x="109" y="64.2">PCA9685PW</text>
<text x="155.4" y="61.6">R625</text>
<text x="196" y="64.2">U602</text>
<text x="218.1" y="64.2">BL-S230B</text>
<text x="242.7" y="65.6">C603</text>
<text x="23.3" y="69.3">C601</text>
<text x="30.9" y="66.7">0.1uF</text>
<text x="94.5" y="69.2">SCL</text>
<text x="94.5" y="71.8">SDA</text>
<text x="107.3" y="70.3" transform="rotate(-90 107.3 70.3)">VDD</text>
<text x="114.4" y="69.2">LED0</text>
<text x="114.4" y="71.8">LED1</text>
<text x="147.8" y="66.7">R616</text>
<text x="155.4" y="71.8">R626</text>
<text x="196.6" y="69.2">G1</text>
<text x="196.6" y="71.8">E</text>
<text x="242.8" y="67.9">100uF</text>
<text x="23.1" y="74.3">1uF</text>
<text x="94.5" y="76.8">OE</text>
<text x="94.5" y="74.3">EXTCLK</text>
<text x="114.4" y="74.3">LED2</text>
<text x="114.4" y="76.8">LED3</text>
<text x="147.8" y="76.9">R617</text>
<text x="196.6" y="74.3">D1</text>
<text x="196.6" y="76.8">N</text>
<text x="206.4" y="72.6" transform="rotate(-90 206.4 72.6)">Anode</text>
<text x="208.9" y="72.6" transform="rotate(-90 208.9 72.6)">Anode</text>
<text x="238.2" y="76.2">GND</text>
<text x="114.4" y="79.4">LED4</text>
<text x="114.4" y="81.9">LED5</text>
<text x="196.6" y="79.4">M</text>
<text x="196.6" y="81.9">D2</text>
<text x="39.6" y="88.3">1K</text>
<text x="39.8" y="85.8">R601</text>
<text x="47.2" y="88.3">1k</text>
<text x="47.4" y="85.8">R603</text>
<text x="54.8" y="88.3">1k</text>
<text x="55" y="85.8">R605</text>
<text x="62.5" y="88.3">1k</text>
<text x="62.6" y="85.8">R608</text>
<text x="70.1" y="88.3">1k</text>
<text x="70.3" y="85.8">R610</text>
<text x="77.7" y="88.3">1k</text>
<text x="77.9" y="85.8">R612</text>
<text x="114.4" y="84.5">LED6</text>
<text x="114.4" y="87">LED7</text>
<text x="114.4" y="89.5">LED8</text>
<text x="196.6" y="89.5">G2</text>
<text x="196.6" y="84.5">L</text>
<text x="196.6" y="87">C</text>
<text x="94.5" y="92.1">A0</text>
<text x="94.5" y="94.6">A1</text>
<text x="113.4" y="94.6">LED10</text>
<text x="114.4" y="92.1">LED9</text>
<text x="147.8" y="94.7">R618</text>
<text x="196.6" y="92.1">B</text>
<text x="196.6" y="94.6">A2</text>
<text x="94.5" y="97.2">A2</text>
<text x="94.5" y="99.7">A3</text>
<text x="113.4" y="97.2">LED11</text>
<text x="113.4" y="99.7">LED12</text>
<text x="155.4" y="99.7">R627</text>
<text x="196.6" y="97.2">K</text>
<text x="196.6" y="99.7">J</text>
<text x="94.5" y="104.8">A5</text>
<text x="94.5" y="102.2">A4</text>
<text x="113.4" y="102.2">LED13</text>
<text x="113.4" y="104.8">LED14</text>
<text x="113.4" y="107.3">LED15</text>
<text x="147.8" y="104.8">R619</text>
<text x="196.6" y="102.2">A1</text>
<text x="196.6" y="104.8">H</text>
<text x="196.6" y="107.3">F</text>
<text x="39.6" y="113.7">1k</text>
<text x="39.8" y="111.2">R602</text>
<text x="47.2" y="113.7">1k</text>
<text x="47.4" y="111.2">R604</text>
<text x="54.8" y="113.7">1k</text>
<text x="55" y="111.2">R606</text>
<text x="62.5" y="113.7">1k</text>
<text x="62.6" y="111.2">R609</text>
<text x="70.1" y="113.7">1k</text>
<text x="70.3" y="111.2">R611</text>
<text x="77.7" y="113.7">1k</text>
<text x="77.9" y="111.2">R613</text>
<text x="107.3" y="108.7" transform="rotate(-90 107.3 108.7)">VSS</text>
<text x="155.4" y="109.9">R628</text>
<text x="196.6" y="112.4">DP1</text>
<text x="147.8" y="115">R620</text>
<text x="196.6" y="114.9">DP2</text>
<text x="104.9" y="124.5">GND</text>
<text x="147.8" y="125.1">R621</text>
<text x="155.4" y="120.1">R629</text>
<text x="155.4" y="130.2">R630</text>
<text x="147.8" y="135.3">R622</text>
<text x="148.4" y="140.4">150</text>
<text x="155.4" y="140.4">R631</text>
<text x="156" y="145.5">150</text>
</g>
<g font-size="1.8" fill="#840000">
<text x="106.4" y="64.5" transform="rotate(-90 106.4 64.5)">28</text>
<text x="205.5" y="65.3" transform="rotate(-90 205.5 65.3)">1</text>
<text x="208" y="65.7" transform="rotate(-90 208 65.7)">11</text>
<text x="90.5" y="68.3">26</text>
<text x="90.5" y="70.9">27</text>
<text x="121.4" y="68.3">6</text>
<text x="121.4" y="70.9">7</text>
<text x="193.8" y="68.3">2</text>
<text x="193.8" y="70.9">3</text>
<text x="90.5" y="75.9">23</text>
<text x="90.5" y="73.4">25</text>
<text x="121.4" y="73.4">8</text>
<text x="121.4" y="75.9">9</text>
<text x="193.8" y="73.4">4</text>
<text x="193.8" y="75.9">5</text>
<text x="121" y="78.5">10</text>
<text x="121" y="81">11</text>
<text x="121" y="83.6">12</text>
<text x="193.8" y="78.5">6</text>
<text x="193.8" y="81">7</text>
<text x="193.8" y="83.6">8</text>
<text x="211.6" y="78.2">A1</text>
<text x="223" y="78.2">A2</text>
<text x="121" y="86.1">13</text>
<text x="121" y="88.6">15</text>
<text x="193.3" y="88.6">12</text>
<text x="193.8" y="86.1">9</text>
<text x="206.5" y="87">F</text>
<text x="212.1" y="87">H</text>
<text x="218" y="87">J</text>
<text x="223.5" y="87">K</text>
<text x="229.2" y="87">B</text>
<text x="91" y="91.2">1</text>
<text x="91" y="93.7">2</text>
<text x="121" y="91.2">16</text>
<text x="121" y="93.7">17</text>
<text x="193.3" y="91.2">13</text>
<text x="193.3" y="93.7">14</text>
<text x="211.6" y="95.9">G1</text>
<text x="223" y="95.9">G2</text>
<text x="91" y="96.3">3</text>
<text x="91" y="98.8">4</text>
<text x="91" y="101.3">5</text>
<text x="121" y="96.3">18</text>
<text x="121" y="98.8">19</text>
<text x="121" y="101.3">20</text>
<text x="193.3" y="96.3">15</text>
<text x="193.3" y="98.8">16</text>
<text x="193.3" y="101.3">17</text>
<text x="90.5" y="103.9">24</text>
<text x="121" y="103.9">21</text>
<text x="121" y="106.4">22</text>
<text x="193.3" y="103.9">18</text>
<text x="193.3" y="106.4">19</text>
<text x="206.4" y="104.8">E</text>
<text x="212.1" y="104.8">N</text>
<text x="217.7" y="104.8">M</text>
<text x="223.6" y="104.8">L</text>
<text x="229.2" y="104.8">C</text>
<text x="106.4" y="112.7" transform="rotate(-90 106.4 112.7)">14</text>
<text x="193.3" y="111.5">10</text>
<text x="211.6" y="113.7">D1</text>
<text x="223" y="113.7">D2</text>
<text x="193.3" y="114">20</text>
</g>
<g font-size="1.8" fill="#848400">
<text x="64.7" y="71.8">I2C_SDA</text>
<text x="64.9" y="69.2">I2C_SCL</text>
<text x="44.3" y="76.8">Output_Enable</text>
<text x="64.1" y="74.3">CLK_EXT</text>
<text x="119.5" y="137.8">DP0</text>
<text x="119.5" y="142.9">DP1</text>
</g>
<g font-size="1.8" fill="#f00">
<text x="78.7" y="70.9">I2C_SDA</text>
<text x="78.7" y="68.3">I2C_SCL</text>
<text x="177.8" y="68.3">LED_G1</text>
<text x="177.8" y="70.9">LED_E</text>
<text x="73.7" y="75.9">Output_Enable</text>
<text x="78.7" y="73.4">CLK_EXT</text>
<text x="177.8" y="73.4">LED_D1</text>
<text x="177.8" y="75.9">LED_N</text>
<text x="177.8" y="78.5">LED_M</text>
<text x="177.8" y="81">LED_D2</text>
<text x="177.8" y="83.6">LED_L</text>
<text x="177.8" y="86.1">LED_C</text>
<text x="177.8" y="88.6">LED_G2</text>
<text x="78.7" y="91.2">A0_SEL</text>
<text x="78.7" y="93.7">A1_SEL</text>
<text x="177.8" y="91.2">LED_B</text>
<text x="177.8" y="93.7">LED_A2</text>
<text x="78.7" y="96.3">A2_SEL</text>
<text x="78.7" y="98.8">A3_SEL</text>
<text x="78.7" y="101.3">A4_SEL</text>
<text x="177.8" y="96.3">LED_K</text>
<text x="177.8" y="98.8">LED_J</text>
<text x="177.8" y="101.3">LED_A1</text>
<text x="78.7" y="103.9">A5_SEL</text>
<text x="177.8" y="103.9">LED_H</text>
<text x="177.8" y="106.4">LED_F</text>
<text x="182.9" y="111.5">LED_DP0</text>
<text x="182.9" y="114">LED_DP1</text>
</g>
<g font-size="1.1" fill="#840000">
<text x="204.7" y="76.6">DP2</text>
<text x="230.1" y="114.7">DP1</text>
</g>
</svg>
